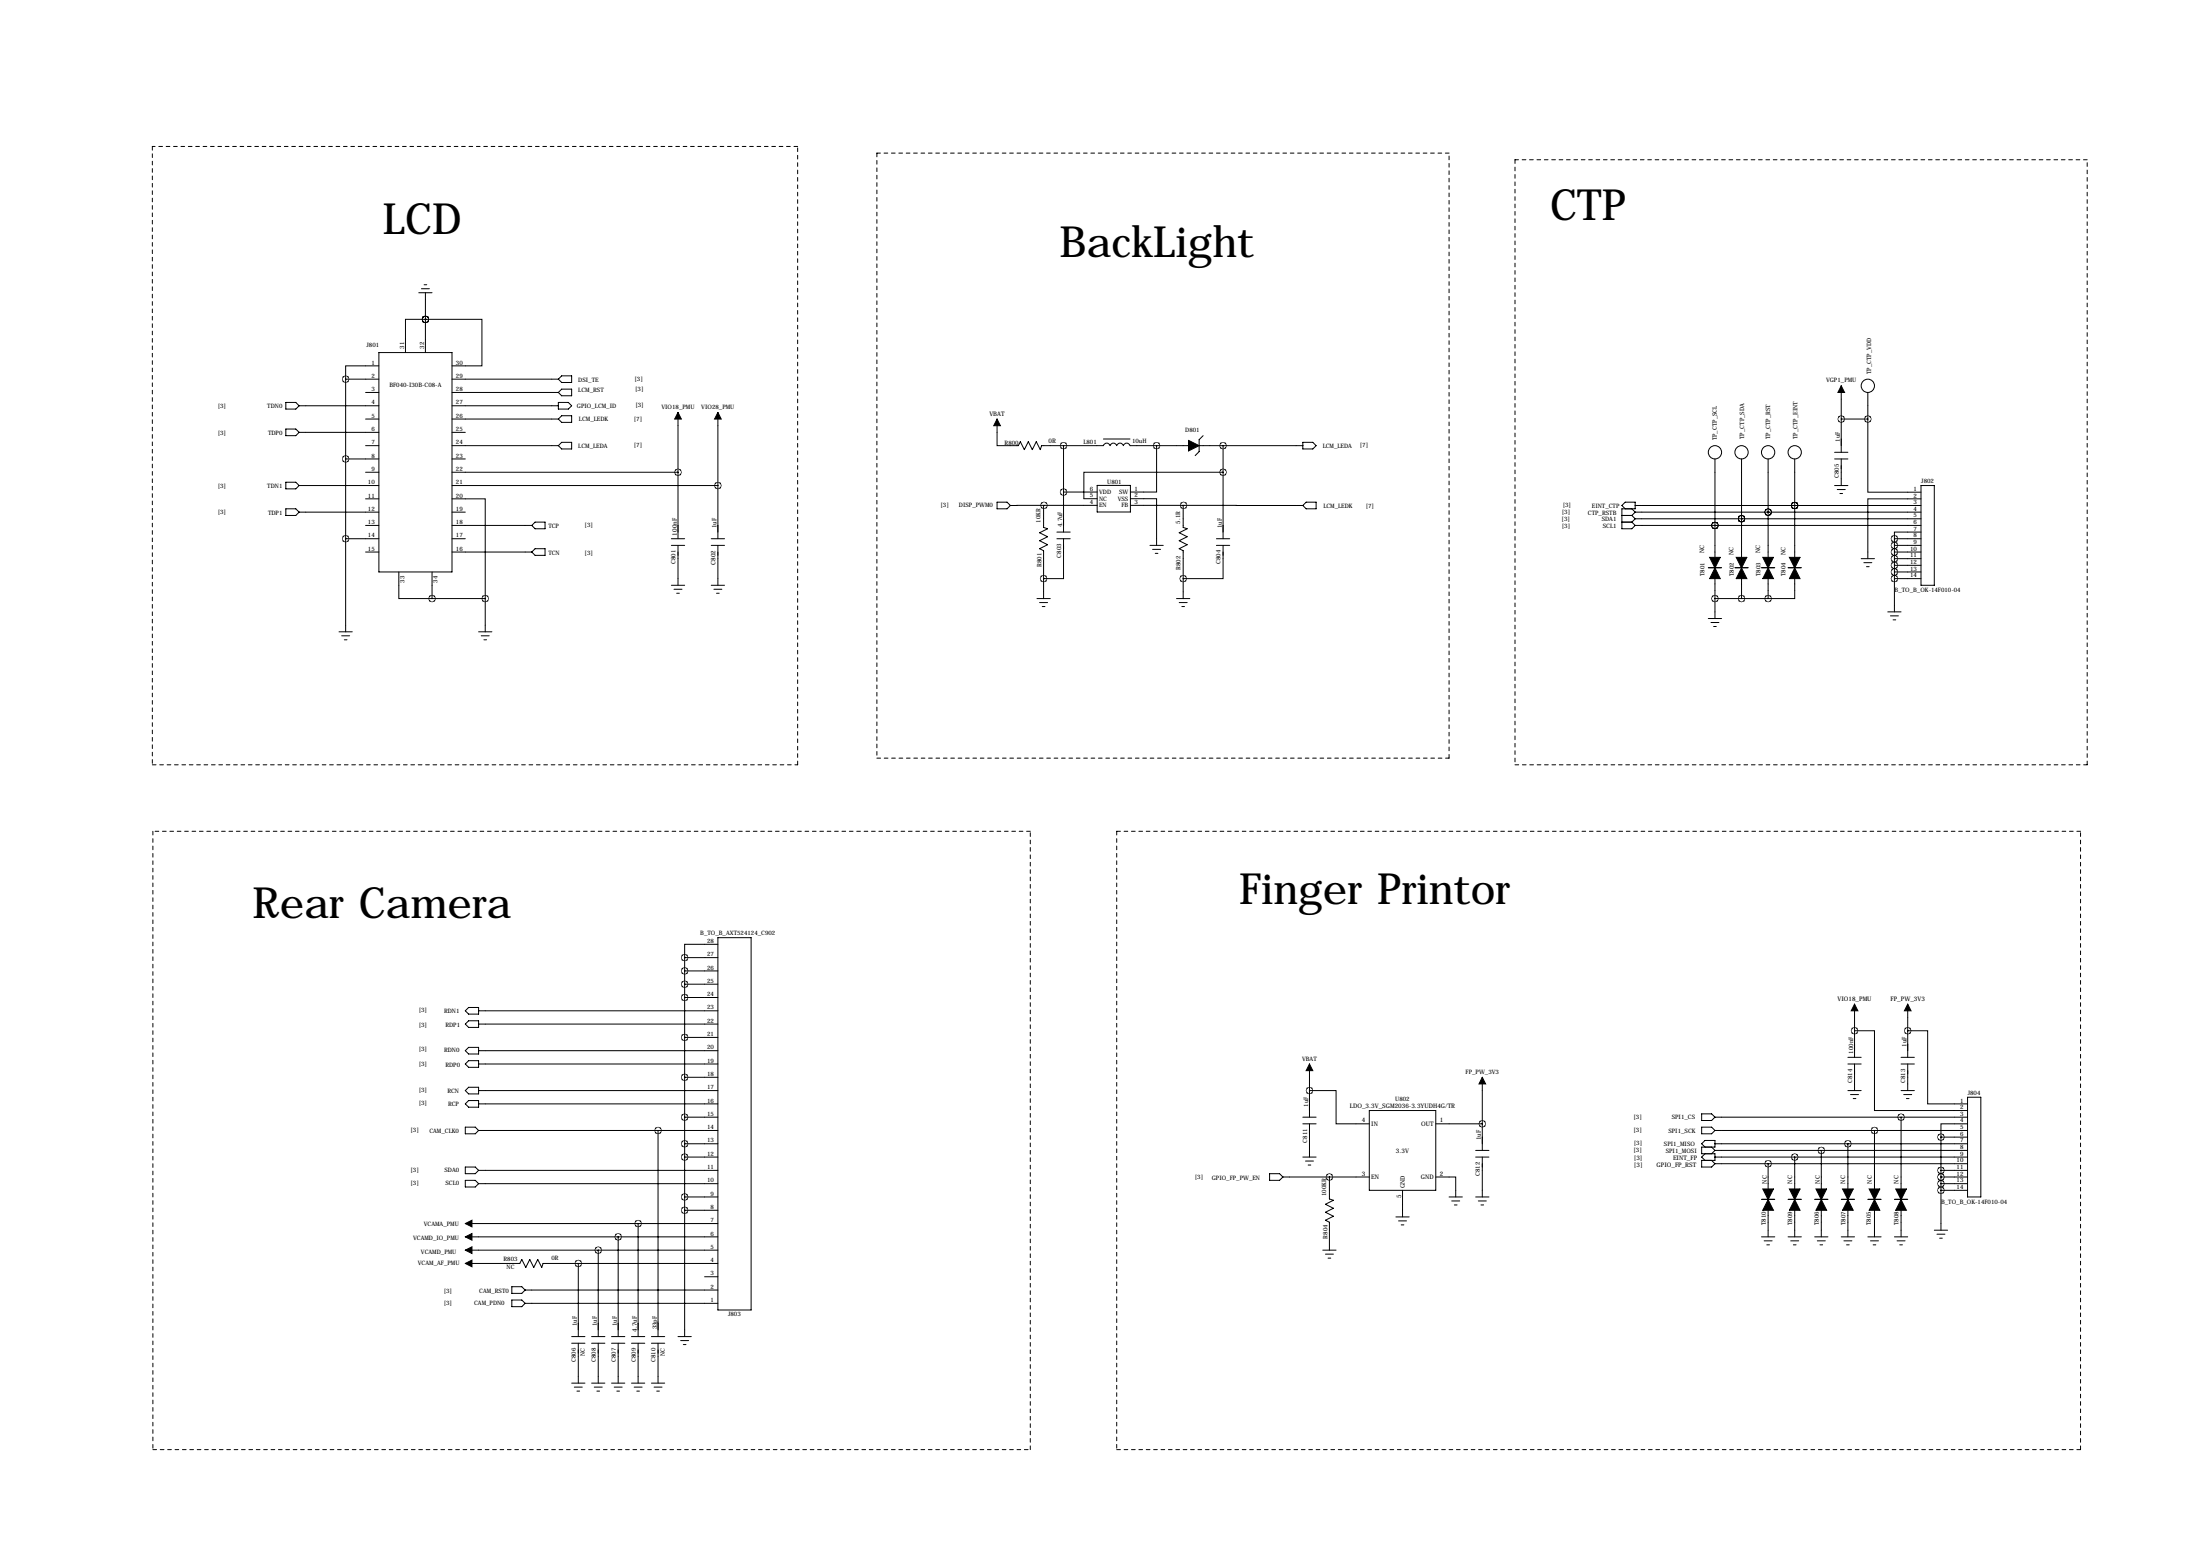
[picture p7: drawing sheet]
<svg xmlns="http://www.w3.org/2000/svg" width="841mm" height="594mm" viewBox="0 0 841 594" stroke-linecap="round" stroke-linejoin="round" font-family="sans-serif">
<g fill="none" stroke="#000" stroke-width=".38" stroke-dasharray="1.4 1.4">
<path d="M58.2 56v236.2M304.8 56h-246.6M335.1 58.5v231.1M553.7 58.5h-218.6M578.9 61v231.2M797.6 61h-218.7M58.2 292.2h246.6M304.8 292.2v-236.2M335.1 289.6h218.6M553.7 289.6v-231.1M578.9 292.2h218.7M797.6 292.2v-231.2"/>
<path d="M58.4 317.6v236.2M393.7 317.6h-335.3M426.7 317.6v236.2M795 317.6h-368.3M58.4 553.8h335.3M393.7 553.8v-236.2M426.7 553.8h368.3M795 553.8v-236.2"/>
</g>
<g fill="none" stroke="#000" stroke-width=".38">
<path d="M160 111.8h5.1M161 110.3h3.1M162.1 108.8h1M162.6 111.8v22.9M144.8 139.8h-12.7v5.1M144.8 134.7h27.9v83.8h-27.9zM162.6 122h21.5v17.8h-11.4M162.6 122h-7.7v12.7M162.6 122h.1M109.2 153.7h3.8l1.3 1.3-1.3 1.3h-3.8zM114.3 155h30.5M132.1 144.9h12.7"/>
<path d="M132.1 144.9v96.5M139.7 149.9h5.1M172.7 144.9h40.7M172.7 149.9h40.7M172.7 155h40.7M213.4 153.7h3.8l1.2 1.3-1.2 1.3h-3.8zM213.4 149.9l1.2-1.2h3.8v2.5h-3.8zM213.4 144.9l1.2-1.3h3.8v2.5h-3.8zM214.6 158.8h3.8v2.6h-3.8l-1.2-1.3zM259.1 157.6v48.2M274.3 157.6v48.2M703.6 147.4v25.4"/>
<path d="M713.7 149.9v10.2M109.2 163.9h3.8l1.3 1.3-1.3 1.2h-3.8zM114.3 165.2h30.5M132.1 175.3h12.7M139.7 170.3h5.1M139.7 160.1h5.1M172.7 175.3h5.1M172.7 170.3h40.7M172.7 160.1h40.7M172.7 165.2h5.1M213.4 170.3l1.2-1.3h3.8v2.5h-3.8zM381 160.1v10.2h8.1l.8-1.6 1.5 3.1 1.5-3.1 1.6 3.1 1.5-3.1 1.5 3.1 .5-1.5 23.6-.1a1.32 1.32 0 0 1 1.3-.9 1.32 1.32 0 0 1 1.3 .9 1.32 1.32 0 0 1 1.3-.9 1.32 1.32 0 0 1 1.2 1 1.32 1.32 0 0 1 1.3-1 1.32 1.32 0 0 1 1.3 1 1.32 1.32 0 0 1 1.2-1 1.32 1.32 0 0 1 1.3 1h22.4"/>
<path d="M406.4 170.3v33M421.6 167.7h10.2M442 170.3v17.7h-10M458.2 170.3h39.6M459.7 166.4l-1.5 1.6v4.5l-1.5 1.6M467.4 170.3v35.5M497.8 169h3.8l1.3 1.3-1.3 1.2h-3.8zM655.3 175.3v37.6M665.5 175.3v37.6M675.6 175.3v37.6M685.8 175.3v37.6M701 175.3h5.1"/>
<path d="M701 172.8h5.1M703.6 175.3v10.2M703.6 160.1h10.1M713.7 160.1v27.9h20.4M109.2 194.4h3.8l1.3 1.3-1.3 1.2h-3.8zM109.2 184.2h3.8l1.3 1.3-1.3 1.3h-3.8zM114.3 195.7h30.5M114.3 185.5h30.5M139.7 180.4h5.1M139.7 190.6h5.1M172.7 190.6h12.7v38.1M172.7 195.7h5.1"/>
<path d="M172.7 180.4h86.4M172.7 185.5h101.6M381 191.8h3.8l1.3 1.3-1.3 1.3h-3.8zM398.9 193.1l-.1 8.4 1.5 .5-3 1.5 3 1.5-3 1.6 3 1.5-3 1.5 1.5 .8v18.3M398.9 193.1h-12.8M398.9 193.1h20.4M406.4 188h12.9M419.3 185.4h12.7v10.2h-12.7zM432 190.5h10v17.9M432 193.1h20.3M452.3 193.1l-.2 8.4 1.5 .5-3 1.5 3 1.5-3 1.6 3 1.5-3 1.5 1.5 .8v18.3M452.3 193.1h45.5"/>
<path d="M467.4 180.4h-53.2v10.1h5.1M497.8 193.1l1.3-1.3h3.8v2.6h-3.8zM619.8 196.9h3.8M619.8 199.5h3.8M621 194.4l-1.2-1.3 1.2-1.3h3.8v2.6h-5v7.6h3.8l1.2-1.3M623.6 194.4l1.2 1.3M623.6 196.9l1.2 1.3M623.6 199.5l1.2 1.2M624.8 195.7h109.3M624.8 193.1h109.3M624.8 198.2h109.3M624.8 195.7l-1.2 1.2"/>
<path d="M624.8 198.2l-1.2 1.3M665.5 198.2h.1M675.6 195.7h.1M685.8 193.1h.1M701 185.5h5.1M702.1 187h3M703.1 188.5h1M734.1 190.6h-20.4v22.8M734.1 185.5h5v38.1h-5zM132.1 205.8h12.7M139.7 200.7h5.1M139.7 210.9h5.1"/>
<path d="M152.4 218.5v10.2h12.7M165.1 218.5v10.2M172.7 205.8h5.1M172.7 200.7h30.5M172.7 210.9h30.5M203.2 200.7l1.3-1.2h3.8v2.5h-3.8zM204.5 209.6h3.8v2.6h-3.8l-1.3-1.3zM256.5 208.4h5.1M256.5 205.8h5.1M259.1 208.4v15.2M271.8 208.4h5.1M271.8 205.8h5.1"/>
<path d="M274.3 208.4v15.2M403.9 205.8h5M403.9 203.3h5M406.4 205.8v15.3h-7.6M439.4 208.4h5.1M440.4 209.9h3.1M441.5 211.4h1M464.8 208.4h5.1M464.8 205.8h5.1M467.4 208.4v12.7h-15.3M624.8 200.7h109.3M652.8 216.9h5.1"/>
<path d="M655.3 200.7h.1M662.9 216.9h5.1M673.1 216.9h5.1M683.3 216.9h5M711.2 213.4h5.1M712.2 215h3.1M713.2 216.5h1M723.9 218.5h10.2M723.9 208.4h10.2M723.9 205.8h10.2M723.9 210.9h10.2M723.9 213.4h10.2"/>
<path d="M723.9 216h10.2M723.9 205.8v28M734.1 203.3h-10.2v2.5M165.1 228.7h20.3M185.4 228.7v12.7M256.5 223.6h5.1M257.6 225.1h3M258.6 226.6h1M271.8 223.6h5.1M272.8 225.1h3M273.8 226.6h1M396.2 228.7h5.1"/>
<path d="M397.3 230.2h3M398.3 231.7h1M449.6 228.7h5.1M450.6 230.2h3M451.6 231.7h1M652.8 236.3h5.1M653.8 237.8h3M654.8 239.3h1M655.3 220.5v15.8M655.3 228.7h20.3M665.5 220.5v8.2M675.6 220.5v8.2"/>
<path d="M685.8 220.5v8.2h-10.2M721.4 233.8h5M722.4 235.3h3M723.4 236.8h1M723.9 221.1h10.2M129.5 241.4h5.1M130.6 242.9h3M131.6 244.4h1M182.9 241.4h5.1M183.9 242.9h3M184.9 244.4h1M274.3 358.2h12.7v142.3h-12.7z"/>
<path d="M261.6 376h12.7M261.6 370.9h12.7M261.6 365.8h12.7M261.6 365.8v144.8M274.3 360.8h-12.7v5M177.8 386.2l1.3-1.3h3.8v2.5h-3.8zM177.8 391.2l1.3-1.2h3.8v2.5h-3.8zM182.9 386.2h91.4M182.9 391.2h91.4M261.6 381.1h12.7M261.6 396.3h12.7M708.7 393.8h7.6v30.5h35.5"/>
<path d="M708.7 383.6v20.3M729 393.8h7.6v27.9h15.2M729 383.6v20.3M177.8 401.4l1.3-1.3h3.8v2.6h-3.8zM177.8 416.6l1.3-1.2h3.8v2.5h-3.8zM179.1 405.2h3.8v2.5h-3.8l-1.3-1.2zM182.9 406.5h91.4M182.9 401.4h91.4M182.9 416.6h91.4M261.6 411.6h12.7M500.4 416.6h10.1v12.7h12.7M500.4 406.5v20.3"/>
<path d="M566.4 411.6v27.9M706.1 406.5h5.1M706.1 403.9h5.1M706.1 416.6h5.1M707.1 418.2h3.1M708.2 419.7h1M708.7 406.5v10.1M726.4 406.5h5.1M726.4 403.9h5.1M726.4 416.6h5.1M727.5 418.2h3M728.5 419.7h1"/>
<path d="M729 406.5v10.1M751.8 419.2h5.1v38.1h-5.1zM177.8 430.6h3.8l1.3 1.3-1.3 1.2h-3.8zM177.8 421.7l1.3-1.3h3.8v2.6h-3.8zM182.9 421.7h91.4M182.9 431.9h91.4M251.5 431.9v78.7M261.6 426.8h12.7M261.6 437h12.7M497.8 429.3h5.1M497.8 426.8h5.1M500.4 429.3v12.7"/>
<path d="M523.2 424.3h25.4v30.4h-25.4zM548.6 429.3h17.8M563.9 439.5h5.1M650.2 425.5h3.8l1.3 1.3-1.3 1.3h-3.8zM650.2 430.6h3.8l1.3 1.3-1.3 1.2h-3.8zM651.5 438.2l-1.3-1.2 1.3-1.3h3.8v2.5h-5.1v2.6h5.1v2.5h-5.1v2.5h3.8l1.3-1.2M654 438.2l1.3 1.3M655.3 426.8h96.5M655.3 439.5h96.5M655.3 431.9h96.5M655.3 437h96.5M655.3 439.5l-1.3 1.3"/>
<path d="M696 439.5v14.7M706.1 437v17.2M716.3 431.9v22.3M726.4 426.8v27.4M741.7 434.4h10.1M741.7 434.4v35.6M751.8 429.3h-10.1v5.1M177.8 450.9h3.8l1.3 1.3-1.3 1.3h-3.8zM177.8 445.8h3.8l1.3 1.3-1.3 1.3h-3.8zM182.9 447.1h91.4M182.9 452.2h91.4M261.6 442h12.7"/>
<path d="M261.6 457.3h12.7M485.1 448.4h3.8l1.3 1.3-1.3 1.2h-3.8zM490.2 449.7h33M497.8 442h5.1M498.9 443.6h3M499.9 445.1h1M508 449.7v8.3l1.5 .5-3 1.6 3 1.5-3 1.5 3 1.5-3 1.6 1.5 .7v10.7M535.9 454.7v10.2M548.6 449.7h7.7v7.6M553.7 457.3h5.1M554.7 458.8h3.1M563.9 442h5.1"/>
<path d="M563.9 457.3h5.1M564.9 458.8h3M566.4 442v15.3M651.5 440.8l-1.3 1.2 1.3 1.3M654 443.3l1.3 1.3M655.3 442h96.5M655.3 444.6h96.5M673.1 458.2h5.1M675.6 444.6v9.6M683.3 458.2h5M685.8 442v12.2M693.4 458.2h5.1"/>
<path d="M703.6 458.2h5.1M713.7 458.2h5.1M723.9 458.2h5.1M741.7 454.7h10.1M741.7 449.7h10.1M741.7 447.1h10.1M741.7 452.2h10.1M177.8 477.6h96.5M177.8 472.5h96.5M177.8 467.4h96.5M228.6 477.6v33M236.2 472.5v38.1"/>
<path d="M243.8 467.4v43.2M261.6 462.4h12.7M505.5 477.6h5M506.5 479.1h3M533.4 464.9h5.1M534.4 466.4h3.1M535.4 467.9h1M555.8 460.3h1M565.9 460.3h1M673.1 472.5h5.1M674.1 474h3.1M675.1 475.6h1"/>
<path d="M675.6 461.8v10.7M683.3 472.5h5M684.3 474h3M685.3 475.6h1M685.8 461.8v10.7M693.4 472.5h5.1M694.4 474h3.1M695.5 475.6h1M696 461.8v10.7M703.6 472.5h5.1M704.6 474h3M705.6 475.6h1"/>
<path d="M706.1 461.8v10.7M713.7 472.5h5.1M714.8 474h3M715.8 475.6h1M716.3 461.8v10.7M723.9 472.5h5.1M724.9 474h3.1M725.9 475.6h1M726.4 461.8v10.7M739.1 470h5.1M740.2 471.5h3M741.2 473h1"/>
<path d="M177.8 482.7h20.8l.8-1.6 1.5 3.1 1.5-3.1 1.6 3.1 1.5-3.1 1.5 3.1 .5-1.5h66.8M195.6 491.6h3.8l1.3 1.2-1.3 1.3h-3.8zM195.6 496.6h3.8l1.3 1.3-1.3 1.3h-3.8zM200.7 497.9h73.6M200.7 492.8h73.6M221 482.7v27.9M269.2 487.8h5.1M507.5 480.6h1M218.4 513.2h5.1M218.4 510.6h5.1M221 513.2v15.2M226.1 513.2h5"/>
<path d="M226.1 510.6h5M228.6 513.2v15.2M233.7 513.2h5.1M233.7 510.6h5.1M236.2 513.2v15.2M241.3 513.2h5.1M241.3 510.6h5.1M243.8 513.2v15.2M248.9 513.2h5.1M248.9 510.6h5.1M251.5 513.2v15.2M259.1 510.6h5.1"/>
<path d="M260.1 512.1h3M261.1 513.7h1M218.4 528.4h5.1M219.5 529.9h3M220.5 531.4h1M226.1 528.4h5M227.1 529.9h3M228.1 531.4h1M233.7 528.4h5.1M234.7 529.9h3M235.7 531.4h1M241.3 528.4h5.1"/>
<path d="M242.3 529.9h3.1M243.3 531.4h1M248.9 528.4h5.1M249.9 529.9h3.1M251 531.4h1"/>
<circle cx="713.7" cy="147.4" r="2.54"/>
<circle cx="655.3" cy="172.8" r="2.54"/>
<circle cx="665.5" cy="172.8" r="2.54"/>
<circle cx="675.6" cy="172.8" r="2.54"/>
<circle cx="685.8" cy="172.8" r="2.54"/>
</g>
<g fill="#000" stroke="#000" stroke-width=".38">
<path d="M259.1 157.6l1.2 2.5h-2.5zM274.3 157.6l1.3 2.5h-2.6zM703.6 147.4l1.2 2.5h-2.5zM381 160.1l1.3 2.5h-2.6zM454.2 168.2l4 2.1-4 2zM653.3 212.9h4.1l-2.1 4.1zM663.4 212.9h4.1l-2 4.1zM673.6 212.9h4.1l-2.1 4.1zM683.8 212.9h4l-2 4.1zM655.3 217l2.1 4.1h-4.1zM665.5 217l2 4.1h-4.1zM675.6 217l2.1 4.1h-4.1z"/>
<path d="M685.8 217l2 4.1h-4zM708.7 383.6l1.2 2.6h-2.5zM729 383.6l1.2 2.6h-2.5zM500.4 406.5l1.2 2.5h-2.5zM566.4 411.6l1.3 2.5h-2.6zM673.6 454.2h4.1l-2.1 4.1zM683.8 454.2h4l-2 4.1zM693.9 454.2h4.1l-2 4.1zM704.1 454.2h4.1l-2.1 4.1zM714.2 454.2h4.1l-2 4.1zM724.4 454.2h4.1l-2.1 4.1zM177.8 477.6l2.5-1.3v2.6z"/>
<path d="M177.8 472.5l2.5-1.3v2.6zM177.8 467.4l2.5-1.2v2.5zM675.6 458.3l2.1 4.1h-4.1zM685.8 458.3l2 4.1h-4zM696 458.3l2 4.1h-4.1zM706.1 458.3l2.1 4.1h-4.1zM716.3 458.3l2 4.1h-4.1zM726.4 458.3l2.1 4.1h-4.1zM177.8 482.7l2.5-1.3v2.5z"/>
</g>
<path d="M675.5 228.7a.1 .1 0 0 0 .2 0 .1 .1 0 0 0-.2 0zM665.4 228.7a.1 .1 0 0 0 .2 0 .1 .1 0 0 0-.2 0zM655.2 228.7a.1 .1 0 0 0 .2 0 .1 .1 0 0 0-.2 0zM703.5 160.1a.1 .1 0 0 0 .2 0 .1 .1 0 0 0-.2 0zM452.2 193.1a.1 .1 0 0 0 .2 0 .1 .1 0 0 0-.2 0zM398.8 193.1a.1 .1 0 0 0 .2 0 .1 .1 0 0 0-.2 0zM406.3 188a.1 .1 0 0 0 .2 0 .1 .1 0 0 0-.2 0zM398.7 221.1a.1 .1 0 0 0 .2 0 .1 .1 0 0 0-.2 0zM452 221.1a.1 .1 0 0 0 .2 0 .1 .1 0 0 0-.2 0zM467.3 180.4a.1 .1 0 0 0 .2 0 .1 .1 0 0 0-.2 0zM467.3 170.3a.1 .1 0 0 0 .2 0 .1 .1 0 0 0-.2 0zM441.9 170.3a.1 .1 0 0 0 .2 0 .1 .1 0 0 0-.2 0zM713.6 160.1a.1 .1 0 0 0 .2 0 .1 .1 0 0 0-.2 0zM274.2 185.5a.1 .1 0 0 0 .2 0 .1 .1 0 0 0-.2 0zM185.3 228.7a.1 .1 0 0 0 .2 0 .1 .1 0 0 0-.2 0zM132 144.9a.1 .1 0 0 0 .2 0 .1 .1 0 0 0-.2 0zM132 175.3a.1 .1 0 0 0 .2 0 .1 .1 0 0 0-.2 0zM259 180.4a.1 .1 0 0 0 .2 0 .1 .1 0 0 0-.2 0zM162.5 122a.1 .1 0 0 0 .2 0 .1 .1 0 0 0-.2 0zM165 228.7a.1 .1 0 0 0 .2 0 .1 .1 0 0 0-.2 0zM162.5 122a.1 .1 0 0 0 .2 0 .1 .1 0 0 0-.2 0zM132 205.8a.1 .1 0 0 0 .2 0 .1 .1 0 0 0-.2 0zM566.3 429.3a.1 .1 0 0 0 .2 0 .1 .1 0 0 0-.2 0zM500.3 416.6a.1 .1 0 0 0 .2 0 .1 .1 0 0 0-.2 0zM741.6 452.2a.1 .1 0 0 0 .2 0 .1 .1 0 0 0-.2 0zM741.6 449.7a.1 .1 0 0 0 .2 0 .1 .1 0 0 0-.2 0zM741.6 447.1a.1 .1 0 0 0 .2 0 .1 .1 0 0 0-.2 0zM741.6 454.7a.1 .1 0 0 0 .2 0 .1 .1 0 0 0-.2 0zM728.9 393.8a.1 .1 0 0 0 .2 0 .1 .1 0 0 0-.2 0zM708.6 393.8a.1 .1 0 0 0 .2 0 .1 .1 0 0 0-.2 0zM723.8 218.5a.1 .1 0 0 0 .2 0 .1 .1 0 0 0-.2 0zM723.8 216a.1 .1 0 0 0 .2 0 .1 .1 0 0 0-.2 0zM723.8 213.4a.1 .1 0 0 0 .2 0 .1 .1 0 0 0-.2 0zM723.8 210.9a.1 .1 0 0 0 .2 0 .1 .1 0 0 0-.2 0zM723.8 208.4a.1 .1 0 0 0 .2 0 .1 .1 0 0 0-.2 0zM723.8 205.8a.1 .1 0 0 0 .2 0 .1 .1 0 0 0-.2 0zM723.8 221.1a.1 .1 0 0 0 .2 0 .1 .1 0 0 0-.2 0zM655.2 200.7a.1 .1 0 0 0 .2 0 .1 .1 0 0 0-.2 0zM665.4 198.2a.1 .1 0 0 0 .2 0 .1 .1 0 0 0-.2 0zM675.5 195.7a.1 .1 0 0 0 .2 0 .1 .1 0 0 0-.2 0zM685.7 193.1a.1 .1 0 0 0 .2 0 .1 .1 0 0 0-.2 0zM685.7 193.1a.1 .1 0 0 0 .2 0 .1 .1 0 0 0-.2 0zM675.5 195.7a.1 .1 0 0 0 .2 0 .1 .1 0 0 0-.2 0zM665.4 198.2a.1 .1 0 0 0 .2 0 .1 .1 0 0 0-.2 0zM655.2 200.7a.1 .1 0 0 0 .2 0 .1 .1 0 0 0-.2 0zM507.9 449.7a.1 .1 0 0 0 .2 0 .1 .1 0 0 0-.2 0zM716.2 431.9a.1 .1 0 0 0 .2 0 .1 .1 0 0 0-.2 0zM695.9 439.5a.1 .1 0 0 0 .2 0 .1 .1 0 0 0-.2 0zM706 437a.1 .1 0 0 0 .2 0 .1 .1 0 0 0-.2 0zM726.3 426.8a.1 .1 0 0 0 .2 0 .1 .1 0 0 0-.2 0zM685.7 442a.1 .1 0 0 0 .2 0 .1 .1 0 0 0-.2 0zM675.5 444.6a.1 .1 0 0 0 .2 0 .1 .1 0 0 0-.2 0zM741.6 434.4a.1 .1 0 0 0 .2 0 .1 .1 0 0 0-.2 0zM220.9 482.7a.1 .1 0 0 0 .2 0 .1 .1 0 0 0-.2 0zM228.5 477.6a.1 .1 0 0 0 .2 0 .1 .1 0 0 0-.2 0zM236.1 472.5a.1 .1 0 0 0 .2 0 .1 .1 0 0 0-.2 0zM243.7 467.4a.1 .1 0 0 0 .2 0 .1 .1 0 0 0-.2 0zM261.5 457.3a.1 .1 0 0 0 .2 0 .1 .1 0 0 0-.2 0zM261.5 462.4a.1 .1 0 0 0 .2 0 .1 .1 0 0 0-.2 0zM261.5 442a.1 .1 0 0 0 .2 0 .1 .1 0 0 0-.2 0zM261.5 437a.1 .1 0 0 0 .2 0 .1 .1 0 0 0-.2 0zM261.5 426.8a.1 .1 0 0 0 .2 0 .1 .1 0 0 0-.2 0zM261.5 411.6a.1 .1 0 0 0 .2 0 .1 .1 0 0 0-.2 0zM261.5 396.3a.1 .1 0 0 0 .2 0 .1 .1 0 0 0-.2 0zM261.5 381.1a.1 .1 0 0 0 .2 0 .1 .1 0 0 0-.2 0zM261.5 365.8a.1 .1 0 0 0 .2 0 .1 .1 0 0 0-.2 0zM261.5 370.9a.1 .1 0 0 0 .2 0 .1 .1 0 0 0-.2 0zM261.5 376a.1 .1 0 0 0 .2 0 .1 .1 0 0 0-.2 0zM251.4 431.9a.1 .1 0 0 0 .2 0 .1 .1 0 0 0-.2 0zM406.3 170.3a.1 .1 0 0 0 .2 0 .1 .1 0 0 0-.2 0z" fill="#000" stroke="#000" stroke-width="2.5"/>
<g font-size="16.5">
<text x="592.3" y="83.9">CTP</text>
<text x="146.3" y="89.5">LCD</text>
<text x="404.9" y="98.1">BackLight</text>
<text x="473.5" y="345.5">Finger Printor</text>
<text x="96.5" y="350.6">Rear Camera</text>
</g>
<g font-size="2.4">
<text x="378.1" y="158.8">VBAT</text>
<text x="400.7" y="169.4">0R</text>
<text x="273.8" y="201.9" transform="rotate(-90 273.8 201.9)">1uF</text>
<text x="258.6" y="204.6" transform="rotate(-90 258.6 204.6)">100nF</text>
<text x="273.4" y="215.7" transform="rotate(-90 273.4 215.7)">C802</text>
<text x="651.3" y="211.4" transform="rotate(-90 651.3 211.4)">NC</text>
<text x="662.4" y="211.9" transform="rotate(-90 662.4 211.9)">NC</text>
<text x="672.6" y="211.4" transform="rotate(-90 672.6 211.4)">NC</text>
<text x="682.2" y="211.9" transform="rotate(-90 682.2 211.9)">NC</text>
<text x="702.1" y="382.3">VIO18_PMU</text>
<text x="722.4" y="382.3">FP_PW_3V3</text>
<text x="728.5" y="400" transform="rotate(-90 728.5 400)">1uF</text>
<text x="515.8" y="423.4">LDO_3.3V_SGM2036-3.3YUDH4G/TR</text>
<text x="520.4" y="428.8">4</text>
<text x="524" y="430.2">IN</text>
<text x="543.1" y="430.2">OUT</text>
<text x="550.2" y="428.8">1</text>
<text x="565.9" y="435.6" transform="rotate(-90 565.9 435.6)">1uF</text>
<text x="533.4" y="440.3">3.3V</text>
<text x="624.3" y="443.2">[3]</text>
<text x="639.3" y="443.3">EINT_FP</text>
<text x="520.4" y="449.1">3</text>
<text x="550.2" y="449.1">2</text>
<text x="624.4" y="445.7">[3]</text>
<text x="633" y="445.8">GPIO_FP_RST</text>
<text x="524" y="450.5">EN</text>
<text x="536.8" y="454" transform="rotate(-90 536.8 454)">GND</text>
<text x="543" y="450.5">GND</text>
<text x="675.1" y="452.2" transform="rotate(-90 675.1 452.2)">NC</text>
<text x="684.8" y="452.2" transform="rotate(-90 684.8 452.2)">NC</text>
<text x="695.5" y="452.2" transform="rotate(-90 695.5 452.2)">NC</text>
<text x="705.1" y="452.2" transform="rotate(-90 705.1 452.2)">NC</text>
<text x="715.3" y="452.2" transform="rotate(-90 715.3 452.2)">NC</text>
<text x="725.4" y="452.2" transform="rotate(-90 725.4 452.2)">NC</text>
<text x="535.4" y="457.6" transform="rotate(-90 535.4 457.6)">5</text>
<text x="243.3" y="508.9" transform="rotate(-90 243.3 508.9)">4.7uF</text>
</g>
<g font-size="2.3">
<text x="140.1" y="132.4">J801</text>
<text x="154.4" y="133.2" transform="rotate(-90 154.4 133.2)">31</text>
<text x="162.1" y="133.2" transform="rotate(-90 162.1 133.2)">32</text>
<text x="141.9" y="139.3">1</text>
<text x="174.2" y="139.3">30</text>
<text x="715" y="142.9" transform="rotate(-90 715 142.9)">TP_CTP_VDD</text>
<text x="141.9" y="144.3">2</text>
<text x="141.9" y="149.4">3</text>
<text x="148.8" y="148">BF040-I30B-C08-A</text>
<text x="174.2" y="149.4">28</text>
<text x="174.2" y="144.3">29</text>
<text x="221" y="149.9">LCM_RST</text>
<text x="221" y="145.9">DSI_TE</text>
<text x="242.5" y="145.7">[3]</text>
<text x="242.7" y="149.5">[3]</text>
<text x="697.8" y="146.1">VGP1_PMU</text>
<text x="83.2" y="155.9">[3]</text>
<text x="141.9" y="154.5">4</text>
<text x="174.2" y="154.5">27</text>
<text x="242.8" y="155.6">[3]</text>
<text x="102.2" y="156">TDN0</text>
<text x="141.9" y="159.6">5</text>
<text x="174.2" y="159.6">26</text>
<text x="220.5" y="156">GPIO_LCM_ID</text>
<text x="221.2" y="160.9">LCM_LEDK</text>
<text x="242.2" y="160.7">[7]</text>
<text x="252.8" y="156.3">VIO18_PMU</text>
<text x="268" y="156.3">VIO28_PMU</text>
<text x="83.2" y="166">[3]</text>
<text x="102.4" y="166.2">TDP0</text>
<text x="141.9" y="164.7">6</text>
<text x="174.2" y="164.7">25</text>
<text x="452.9" y="165.2">D801</text>
<text x="666.5" y="167.7" transform="rotate(-90 666.5 167.7)">TP_CTP_SDA</text>
<text x="676.4" y="167.8" transform="rotate(-90 676.4 167.8)">TP_CTP_RST</text>
<text x="686.8" y="167.8" transform="rotate(-90 686.8 167.8)">TP_CTP_EINT</text>
<text x="141.9" y="169.7">7</text>
<text x="174.2" y="169.7">24</text>
<text x="221" y="171.3">LCM_LEDA</text>
<text x="242.2" y="170.8">[7]</text>
<text x="383.9" y="170">R800</text>
<text x="414" y="169.7">L801</text>
<text x="432.6" y="169.3">10uH</text>
<text x="505.4" y="171">LCM_LEDA</text>
<text x="519.6" y="170.6">[7]</text>
<text x="656.1" y="168.3" transform="rotate(-90 656.1 168.3)">TP_CTP_SCL</text>
<text x="703.1" y="168.7" transform="rotate(-90 703.1 168.7)">1uF</text>
<text x="141.9" y="174.8">8</text>
<text x="141.9" y="179.9">9</text>
<text x="174.2" y="179.9">22</text>
<text x="174.2" y="174.8">23</text>
<text x="140.6" y="185">10</text>
<text x="174.2" y="185">21</text>
<text x="423.1" y="184.9">U801</text>
<text x="702.7" y="182.5" transform="rotate(-90 702.7 182.5)">C805</text>
<text x="734.2" y="184.5">J802</text>
<text x="83.2" y="186.3">[3]</text>
<text x="102.2" y="186.5">TDN1</text>
<text x="140.6" y="190.1">11</text>
<text x="174.2" y="190.1">20</text>
<text x="416.4" y="187.5">6</text>
<text x="416.4" y="190">5</text>
<text x="420" y="188.8">VDD</text>
<text x="420" y="191.3">NC</text>
<text x="427.1" y="191.3">VSS</text>
<text x="427.6" y="188.8">SW</text>
<text x="433.5" y="187.5">1</text>
<text x="433.5" y="190">2</text>
<text x="731.2" y="187.5">1</text>
<text x="731.2" y="190.1">2</text>
<text x="83.2" y="196.5">[3]</text>
<text x="102.4" y="196.7">TDP1</text>
<text x="140.6" y="195.1">12</text>
<text x="174.2" y="195.1">19</text>
<text x="359.4" y="193.8">[3]</text>
<text x="366.4" y="193.9">DISP_PWM0</text>
<text x="416.4" y="192.6">4</text>
<text x="420" y="193.9">EN</text>
<text x="428.6" y="193.9">FB</text>
<text x="433.5" y="192.6">3</text>
<text x="505.7" y="194.1">LCM_LEDK</text>
<text x="521.9" y="194">[7]</text>
<text x="596.8" y="196.4">[3]</text>
<text x="597.2" y="193.7">[3]</text>
<text x="606.8" y="196.7">CTP_RSTB</text>
<text x="608.3" y="194.1">EINT_CTP</text>
<text x="731.2" y="192.6">3</text>
<text x="731.2" y="195.1">4</text>
<text x="731.2" y="197.7">5</text>
<text x="140.6" y="200.2">13</text>
<text x="174.2" y="200.2">18</text>
<text x="209.5" y="201.7">TCP</text>
<text x="223.4" y="201.3">[3]</text>
<text x="397.6" y="199.7" transform="rotate(-90 397.6 199.7)">10KR</text>
<text x="405.9" y="201.3" transform="rotate(-90 405.9 201.3)">4.7uF</text>
<text x="450.9" y="200.1" transform="rotate(-90 450.9 200.1)">5.1R</text>
<text x="466.9" y="201.8" transform="rotate(-90 466.9 201.8)">1uF</text>
<text x="596.7" y="199">[3]</text>
<text x="596.8" y="201.6">[3]</text>
<text x="612.1" y="199.2">SDA1</text>
<text x="612.5" y="201.7">SCL1</text>
<text x="731.2" y="200.2">6</text>
<text x="731.2" y="202.8">7</text>
<text x="140.6" y="205.3">14</text>
<text x="174.2" y="205.3">17</text>
<text x="731.2" y="205.3">8</text>
<text x="731.2" y="207.8">9</text>
<text x="140.6" y="210.4">15</text>
<text x="174.2" y="210.4">16</text>
<text x="209.5" y="211.9">TCN</text>
<text x="223.4" y="212">[3]</text>
<text x="258.2" y="215.5" transform="rotate(-90 258.2 215.5)">C801</text>
<text x="405.5" y="213" transform="rotate(-90 405.5 213)">C803</text>
<text x="466.4" y="215.5" transform="rotate(-90 466.4 215.5)">C804</text>
<text x="729.9" y="210.4">10</text>
<text x="729.9" y="212.9">11</text>
<text x="729.9" y="215.5">12</text>
<text x="398" y="216.6" transform="rotate(-90 398 216.6)">R801</text>
<text x="451.1" y="217.7" transform="rotate(-90 451.1 217.7)">R802</text>
<text x="651.3" y="220.1" transform="rotate(-90 651.3 220.1)">T801</text>
<text x="662.5" y="220.1" transform="rotate(-90 662.5 220.1)">T802</text>
<text x="672.7" y="220.1" transform="rotate(-90 672.7 220.1)">T803</text>
<text x="682.3" y="220.1" transform="rotate(-90 682.3 220.1)">T804</text>
<text x="729.9" y="218">13</text>
<text x="729.9" y="220.5">14</text>
<text x="154.5" y="222.7" transform="rotate(-90 154.5 222.7)">33</text>
<text x="167.2" y="222.7" transform="rotate(-90 167.2 222.7)">34</text>
<text x="724" y="226.2">B_TO_B_OK-14F010-04</text>
<text x="267.6" y="357.2">B_TO_B_AXT524124_C902</text>
<text x="270.2" y="365.3">27</text>
<text x="270.2" y="360.2">28</text>
<text x="270.2" y="370.4">26</text>
<text x="270.2" y="375.5">25</text>
<text x="270.2" y="380.6">24</text>
<text x="160" y="386.7">[3]</text>
<text x="169.7" y="387.2">RDN1</text>
<text x="270.2" y="385.6">23</text>
<text x="160" y="392.3">[3]</text>
<text x="170.2" y="392.2">RDP1</text>
<text x="270.2" y="390.7">22</text>
<text x="270.2" y="395.8">21</text>
<text x="160" y="401.5">[3]</text>
<text x="169.7" y="401.9">RDN0</text>
<text x="270.2" y="400.9">20</text>
<text x="160" y="407.1">[3]</text>
<text x="170.2" y="407.5">RDP0</text>
<text x="270.2" y="406">19</text>
<text x="497.5" y="405.2">VBAT</text>
<text x="708.2" y="402.5" transform="rotate(-90 708.2 402.5)">100nF</text>
<text x="270.2" y="411">18</text>
<text x="560" y="410.3">FP_PW_3V3</text>
<text x="707.7" y="413.7" transform="rotate(-90 707.7 413.7)">C814</text>
<text x="728.1" y="413.7" transform="rotate(-90 728.1 413.7)">C813</text>
<text x="160" y="417.2">[3]</text>
<text x="170.9" y="417.5">RCN</text>
<text x="270.2" y="416.1">17</text>
<text x="751.9" y="418.2">J804</text>
<text x="160" y="422.3">[3]</text>
<text x="171.2" y="422.6">RCP</text>
<text x="270.2" y="421.2">16</text>
<text x="499.9" y="422.7" transform="rotate(-90 499.9 422.7)">1uF</text>
<text x="533.2" y="420.7">U802</text>
<text x="749" y="421.2">1</text>
<text x="749" y="423.7">2</text>
<text x="270.2" y="426.3">15</text>
<text x="270.2" y="431.4">14</text>
<text x="624.2" y="427.4">[3]</text>
<text x="638.8" y="427.6">SPI1_CS</text>
<text x="749" y="426.3">3</text>
<text x="749" y="428.8">4</text>
<text x="749" y="431.4">5</text>
<text x="156.9" y="432.5">[3]</text>
<text x="164.1" y="432.9">CAM_CLK0</text>
<text x="270.2" y="436.4">13</text>
<text x="499.5" y="436.5" transform="rotate(-90 499.5 436.5)">C811</text>
<text x="624.2" y="432.5">[3]</text>
<text x="624.3" y="437.3">[3]</text>
<text x="635.8" y="437.7">SPI1_MISO</text>
<text x="637.5" y="432.9">SPI1_SCK</text>
<text x="749" y="433.9">6</text>
<text x="749" y="436.4">7</text>
<text x="270.2" y="441.5">12</text>
<text x="624.2" y="440.1">[3]</text>
<text x="636.5" y="440.5">SPI1_MOSI</text>
<text x="749" y="439">8</text>
<text x="749" y="441.5">9</text>
<text x="156.9" y="447.7">[3]</text>
<text x="169.8" y="447.9">SDA0</text>
<text x="270.2" y="446.6">11</text>
<text x="565.5" y="449.2" transform="rotate(-90 565.5 449.2)">C812</text>
<text x="747.7" y="444.1">10</text>
<text x="747.7" y="446.6">11</text>
<text x="747.7" y="449.1">12</text>
<text x="156.9" y="452.8">[3]</text>
<text x="170.2" y="452.8">SCL0</text>
<text x="270.2" y="451.7">10</text>
<text x="456.6" y="450.5">[3]</text>
<text x="463" y="450.7">GPIO_FP_PW_EN</text>
<text x="747.7" y="451.7">13</text>
<text x="747.7" y="454.2">14</text>
<text x="271.5" y="461.8">8</text>
<text x="271.5" y="456.8">9</text>
<text x="506.8" y="456.9" transform="rotate(-90 506.8 456.9)">100KR</text>
<text x="741.7" y="459.9">B_TO_B_OK-14F010-04</text>
<text x="271.5" y="466.9">7</text>
<text x="157.9" y="473.5">VCAMD_IO_PMU</text>
<text x="161.9" y="468.4">VCAMA_PMU</text>
<text x="271.5" y="472">6</text>
<text x="507.2" y="473.2" transform="rotate(-90 507.2 473.2)">R804</text>
<text x="674.7" y="468" transform="rotate(-90 674.7 468)">T810</text>
<text x="684.9" y="468" transform="rotate(-90 684.9 468)">T809</text>
<text x="695" y="468" transform="rotate(-90 695 468)">T806</text>
<text x="705.2" y="468" transform="rotate(-90 705.2 468)">T807</text>
<text x="714.8" y="468" transform="rotate(-90 714.8 468)">T805</text>
<text x="725.5" y="468" transform="rotate(-90 725.5 468)">T808</text>
<text x="160.9" y="479.2">VCAMD_PMU</text>
<text x="271.5" y="477.1">5</text>
<text x="159.7" y="483.3">VCAM_AF_PMU</text>
<text x="192.4" y="481.9">R803</text>
<text x="193.6" y="484.8">NC</text>
<text x="210.7" y="481.5">0R</text>
<text x="271.5" y="482.2">4</text>
<text x="271.5" y="487.2">3</text>
<text x="169.6" y="493.9">[3]</text>
<text x="183.1" y="494.1">CAM_RST0</text>
<text x="271.5" y="497.4">1</text>
<text x="271.5" y="492.3">2</text>
<text x="169.6" y="498.5">[3]</text>
<text x="181.2" y="498.7">CAM_PDN0</text>
<text x="278.2" y="502.8">J803</text>
<text x="220.5" y="506.6" transform="rotate(-90 220.5 506.6)">1uF</text>
<text x="228.1" y="506.6" transform="rotate(-90 228.1 506.6)">1uF</text>
<text x="235.7" y="506.6" transform="rotate(-90 235.7 506.6)">1uF</text>
<text x="251" y="507.9" transform="rotate(-90 251 507.9)">33pF</text>
<text x="220.1" y="520.3" transform="rotate(-90 220.1 520.3)">C806</text>
<text x="223.5" y="518" transform="rotate(-90 223.5 518)">NC</text>
<text x="227.7" y="520.3" transform="rotate(-90 227.7 520.3)">C808</text>
<text x="235.3" y="520.3" transform="rotate(-90 235.3 520.3)">C807</text>
<text x="242.9" y="520.3" transform="rotate(-90 242.9 520.3)">C809</text>
<text x="250.5" y="520.3" transform="rotate(-90 250.5 520.3)">C810</text>
<text x="254" y="518" transform="rotate(-90 254 518)">NC</text>
</g>
</svg>
